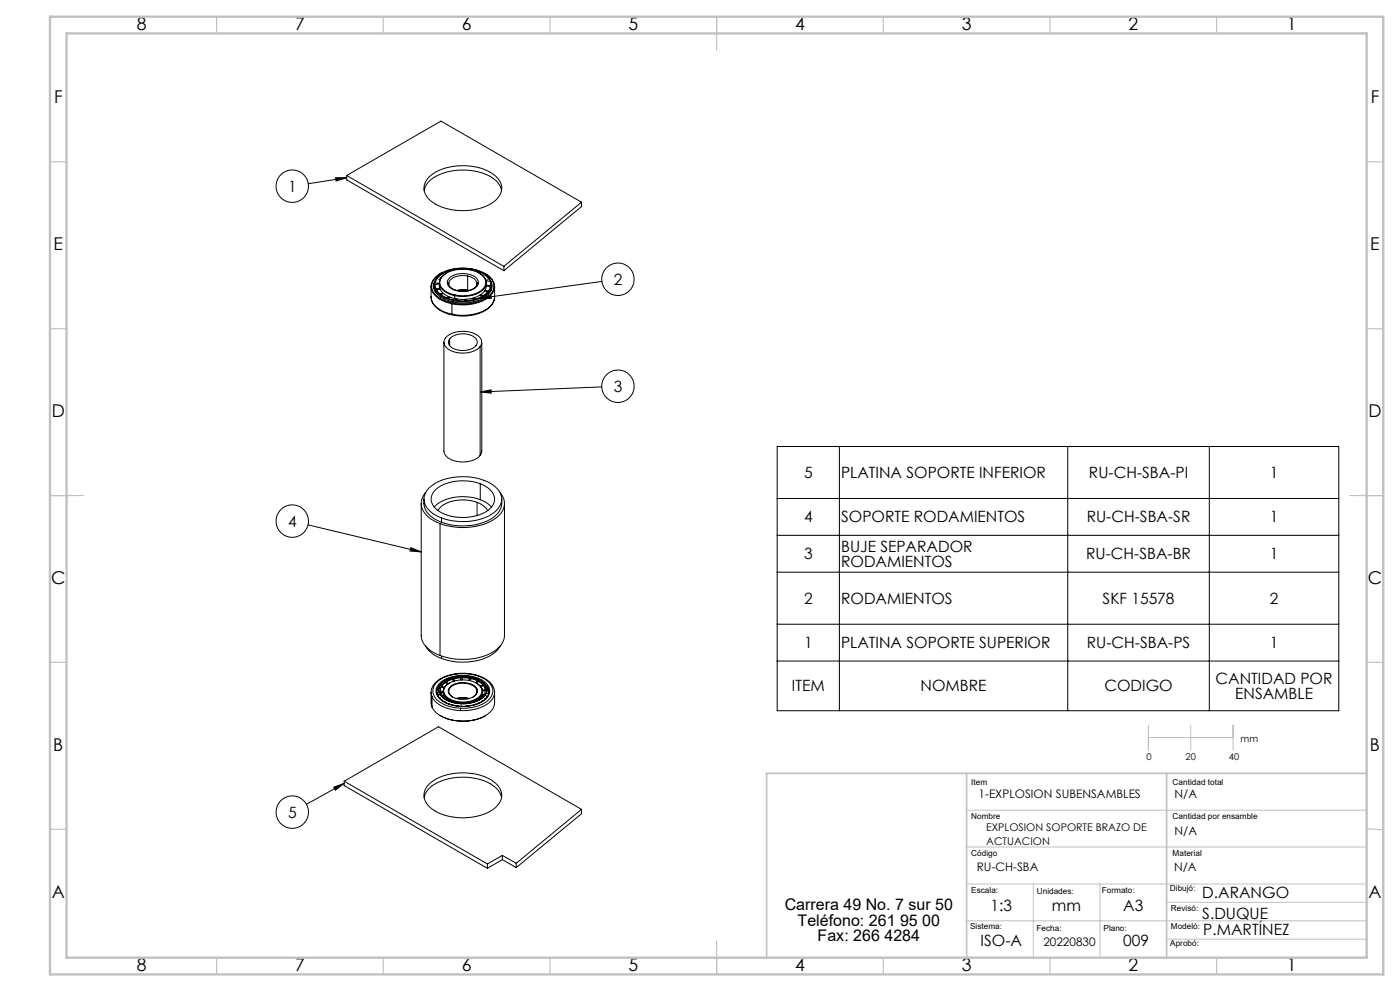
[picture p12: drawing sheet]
<svg xmlns="http://www.w3.org/2000/svg" width="420mm" height="297mm" viewBox="0 0 420 297" stroke-linecap="round" stroke-linejoin="round" font-family="sans-serif">
<g fill="none" stroke="#000" stroke-width=".3">
<path d="M100.7 53.3h3.3l-3.2 1zM104 52.6l28.3-16.3 42.1 24.3M104 52.6l47.2 27.2M104 52.6v1.3l47.2 27.2M104 53.3l-11.5 1.8M127.2 57a7.6 7.6 0 0 1 5.7-5.1 18.1 18.1 0 0 1 15 1.5l1.8 1.8 .8 1.8M128.8 53a16.9 16.9 0 0 1 15.5-2.6 8 8 0 0 1 6.2 5.5 6.4 6.4 0 0 1-4.7 5.9 17.6 17.6 0 0 1-16.7-1.7 4.5 4.5 0 0 1-.3-7.1zM151.2 79.8v1.3M174.4 60.6l-23.2 19.2M174.4 60.6v1.3l-23.2 19.2M129.3 89a5.5 5.5 0 0 0 4.2 4.7 14 14 0 0 0 13.3-1.5l.9-1.1 .7-1.9M129.3 85.7a5.7 5.7 0 0 0 4.3 4.8l2 .5"/>
<path d="M129.3 85.9v3.1a6.1 6.1 0 0 0 5.3 4.9l1 .3M129.5 85.5l-.2 .2M129.5 85.5a5.3 5.3 0 0 0 4.1 4.7 13.4 13.4 0 0 0 13.5-1.9l.8-1.2 .3-1.2M129.5 85.5a5.6 5.6 0 0 1 4.4-4.4 14.1 14.1 0 0 1 12.9 1.8l.8 1 .5 1 .1 1M130.1 86.1l.4 1.1M130.2 85.8l.2 .6M130.4 84.5a3.7 3.7 0 0 0 2.1 4.7 13.1 13.1 0 0 0 13.9-.9l.5-.5a3.2 3.2 0 0 0 .5-3.3M130.4 86.3l.3 1.1M130.7 87.3v.3M130.9 84.8l.9 .1M131.1 88.1l.2 .1M131.8 84.8a3.5 3.5 0 0 0 2.3 3.8l2.3 .9"/>
<path d="M131.8 85.1l-1.1 .2M131.9 86.3l-1.1 .2M131.9 82.1l-1.9 1.8-.7 1.8M132 86.6l-1 .4M132.1 83.2l.2 .2M132.1 83.6l-.5 .1M132.2 88.9v.1M132.3 81.8l-.3 .3M132.8 82.8a9.7 9.7 0 0 1 12.3 .2 2.84 2.84 0 0 1-1.2 4.4 10 10 0 0 1-11.3-1.1 2.47 2.47 0 0 1 .2-3.5zM132.8 87.7l-.8 .4M133.1 88l-.7 .4M133.1 89.6h.1"/>
<path d="M133.9 81.8a3.1 3.1 0 0 0-2.1 3.1 3.1 3.1 0 0 0 2.3 2.9l2.3 .8M134.2 84.6a2.92 2.92 0 0 0 2.7 2.5 5.9 5.9 0 0 0 6.5-1.8l.1-.5M134.2 84.6a4.3 4.3 0 0 1 4.8-2.6l.9 .1a3.6 3.6 0 0 1 3.6 2.7M134.2 84.6l.4 .3M134.5 88.9l-.4 .4M134.5 90.1l.1 .1M134.6 88.9v.4M134.6 84.9a3.5 3.5 0 0 0 3.9 2.4 4.1 4.1 0 0 0 4.6-2.2M134.6 84.9v.1M134.9 89l-.4 .5M135.6 91v3.2M135.9 90.5h.1"/>
<path d="M135.9 90.1v.4M136 89.8l-.1 .3M136.4 88.6v.9M136.5 88.4l-.1 .2M136.8 89.6l-.1 .4M136.8 89.6v.4M137.3 89.6l-.2 .5M139.3 89.7l.2 .4M139.5 90.1h.1M139.9 89.8l-.1 .3M139.9 89.7v.4M140.3 82.7a5 5 0 0 0-5.6 1.8l-.1 .4"/>
<path d="M140.3 87l-1.4-.1-1.7 .2 1.8-.2 1.4 .1M140.3 82.7a2.86 2.86 0 0 1 2.8 2.3M140.3 87l.3 .1M140.3 82.7v4.3M140.3 87l.2 .1M141.7 80.8a6.7 6.7 0 0 1 5.4 3.9 3.9 3.9 0 0 1-2.7 4.2 13 13 0 0 1-8.4 .9M141.7 80.8a11.5 11.5 0 0 0-10.3 2.3 3.4 3.4 0 0 0 1.3 5.5l3.3 1.2M141.7 80.8v.2M141.8 80.7a6.4 6.4 0 0 1 5.7 4.4 4.8 4.8 0 0 1-3.9 4.5 13.7 13.7 0 0 1-7.7 .5M141.8 80.7a12.3 12.3 0 0 0-10.4 2.2 3.5 3.5 0 0 0 1.1 5.9l3.4 1.3M141.8 80.7l-.1 .1M141.9 89.4l.3 .3"/>
<path d="M142 90.4v.1M142.3 89.2l-.1 .5M142.3 89.2l.3 .4M143.5 90h.1M143.5 84.8l-.4 .2M143.7 81.8a3 3 0 0 1 2.2 2.8 3 3 0 0 1-1.9 2.9 10.9 10.9 0 0 1-7.6 1.1M144 88.5l.5 .4M144 89.4l3.2-1 .2 1.1zM144.1 88.4l-.1 .1M144.3 88.2l.6 .4M144.7 89.5l-.1 .1M145 82.8h.1"/>
<path d="M145.4 87.2l.8 .4M145.6 86.9l.9 .3M145.7 88.8h.2M145.8 84.2l.8 .1M145.9 85.8l1.1 .2M145.9 84.8a3.7 3.7 0 0 1-2.5 4 11.5 11.5 0 0 1-7 .7M145.9 85.4l1.1 .1M146.1 82.3l1.4 1.3a3.6 3.6 0 0 1 .9 2.5M146.2 83.8l-.4 .2M146.5 88v.2M147.4 86.9l-.3 .2M147.5 86.7l-.1-.4-.2 .5"/>
<path d="M148.2 85.9l.2 .2M148.4 86.1a6.5 6.5 0 0 1-5.6 4.8l-3.1 .5-4.1-.4M148.4 89.2a6.5 6.5 0 0 1-5.6 4.8l-4.1 .5-3.1-.3M148.4 85.9v3.3M180.6 84.3l-36.6 5.1M133.2 102.5v32.7a3.6 3.6 0 0 0 3 2.9 7.9 7.9 0 0 0 7.8-1.6M134.1 100.8a8.2 8.2 0 0 1 9.8 .2 2.45 2.45 0 0 1-1.4 4.1 8.3 8.3 0 0 1-8.7-1 2.09 2.09 0 0 1 .3-3.3zM134.9 101.6v2M135.2 101.2a6.2 6.2 0 0 1 7.6 .4 1.95 1.95 0 0 1-1.3 2.9 5.8 5.8 0 0 1-6.8-1.3 1.73 1.73 0 0 1 .5-2zM144 103.9v32.6M144 117.5l3.3-.7 .1 1zM144.5 102.5v32.7l-.5 1.3"/>
<path d="M180.5 116l-36.5 1.5M233.2 133.8h168.4v79.2h-168.4zM251.8 133.8v79.2M320.3 133.8v79.2M362.8 133.8v79.2M92.4 157.3l34 8.1M126.4 150.9v39.5a6.6 6.6 0 0 0 4.6 5.6l1 .5M127.2 149.6a6.2 6.2 0 0 0 4.3 6.5l1 .4M127.7 147.6a4.8 4.8 0 0 0 .8 7.4l1.6 1 1.9 .9M128.8 146.2a16.9 16.9 0 0 1 15.4-2.6 8 8 0 0 1 6.3 5.4 6.3 6.3 0 0 1-4.7 6 17.8 17.8 0 0 1-16.7-1.7 4.5 4.5 0 0 1-.3-7.1zM130.4 147.1a13.1 13.1 0 0 1 11.8-2.7 7.1 7.1 0 0 1 6.1 4.7 4.8 4.8 0 0 1-3.7 4.8 14.5 14.5 0 0 1-13.3-1 3.7 3.7 0 0 1-.9-5.8zM132 156.9v39.6"/>
<path d="M132.5 155.2v1.3M143.1 150.6l2.1 1.1 1.1 1.3M143.1 150.6a11.5 11.5 0 0 0-11.1 1.5l-.6 .9M143.1 150.6v3.9M144.1 149.8l2.3 1.2 1 1M144.1 149.8a14.4 14.4 0 0 0-13.2 1.5l-.7 .7M144.1 145v4.8M150 147.6a4.9 4.9 0 0 1-1.4 7.8 19.2 19.2 0 0 1-16.6 1.5M150.5 149.6a6 6 0 0 1-3.8 6.3 18.8 18.8 0 0 1-14.2 .6M151.3 150.9v39.5a7.3 7.3 0 0 1-5.4 6 20.7 20.7 0 0 1-13.9 .1M233.2 149.4h168.4M123.3 164.1l3.1 1.3-3.4-.3z"/>
<path d="M233.2 160.4h168.4M233.2 171.5h168.4M127.7 193.6l.8 1.2 1.3 1.2 2.7 1.3M132.5 196.6v.7M150 193.6a10.7 10.7 0 0 1-8.5 4.7 18.3 18.3 0 0 1-9-1M233.2 187.1h168.4M233.2 198.1h168.4M129.6 211.9a8.7 8.7 0 0 0 7.5 4.1l1 .1M129.6 208.8a8.9 8.9 0 0 0 7.5 4.1l1 .1M129.6 208.8l-.3-1.3v3.2l.3 1.2M129.6 208.8v3.1M131.2 207.7a4.8 4.8 0 0 0 4 3.5l3.1 .5"/>
<path d="M131.2 207.9l.5 .5M131.2 206.4v1.5M131.2 206.3l-.1 .5M131.3 206.2l.2 .6M131.4 207.4l-.2 .5M131.7 206l-.1 .5M131.8 205.9l-.5 .3M131.8 207.7a7 7 0 0 0 6.5 3.2M131.8 207.7l-.2 .6M131.9 207.7a7.2 7.2 0 0 0 6.4 3.2M131.9 207.7h.4M131.9 209.1v.2"/>
<path d="M132 209l.1 .4 .8 .4M132.1 207.1l.9 .1 .1 1.1M132.2 214.5a12.5 12.5 0 0 0 5.9 1.6M132.2 207.4l.8 .3M132.2 205v.1M132.3 204.9l-1 1.2M132.3 205.9l.8 .4M132.5 205.6l.9 .3M132.6 204.6l-.4 .5M133.1 208.8l.4 .1M133.1 208.3l1.2 1.4M133.1 208.3l-.3 .3"/>
<path d="M133.1 208v.3M133.2 208.4l-.1 .4M133.2 208.6v.2M133.3 207.9l-.2 .1M133.5 210.3l.3 .3M133.6 204.6l.6 .5M134 204.4l.6 .5M134 209.5h.1M134.2 210.8l.6 .1M134.6 207.7l.1 .1M134.7 207.8l1.1 1.1M134.8 204.7a2.69 2.69 0 0 0-1.7 3.3"/>
<path d="M135.7 203.7l.3 .5M135.8 211.2l.3 .2M136.1 204.1h.1M136.2 203.5l.2 .6M137.4 211.5l-.5 .1M138.1 216.1h.1M138.2 203.3l.1 .4M138.2 212.3l-.1 .7M138.3 211.7h.1M138.3 210.9h.1M138.4 211.6l.4 .1M138.7 203.3v.5v-.3"/>
<path d="M139.2 209.2l-2 .2M139.2 209.2l1.2 .2M139.2 209.1l-2.4 .2M139.2 209.1v.1M139.2 209.1l1.7 .2M139.4 202.6a7.4 7.4 0 0 1 6.5 3.2 3.3 3.3 0 0 1-2.2 4.1l-2.5 .8-2.9 .2M139.4 202.6a8.2 8.2 0 0 0-7.5 2.9 2.47 2.47 0 0 0-.1 2.2M139.4 202.6h.1M139.4 202.6a7.8 7.8 0 0 0-7.6 3.2l-.1 1 .2 .9M139.4 202.6a7.1 7.1 0 0 1 6.4 3.1M139.5 202.5a9.1 9.1 0 0 0-8.4 3.3 3.2 3.2 0 0 0 1.7 4.3 10.9 10.9 0 0 0 5.5 1.6M139.5 202.5a8.3 8.3 0 0 1 7.1 3.3 3.5 3.5 0 0 1-2.1 4.6l-2.4 .9-3.8 .4"/>
<path d="M139.5 202.5v.1M139.5 201.9a11.5 11.5 0 0 0-8.7 2.8 3.6 3.6 0 0 0 1.2 5.8 11.9 11.9 0 0 0 6.2 1.8M139.5 201.9a9.7 9.7 0 0 1 7.9 3.6 3.5 3.5 0 0 1-1.4 4.8 12.1 12.1 0 0 1-7.8 2M139.6 201.8a11.4 11.4 0 0 0-9.4 3.3l-.7 1.2-.2 1.3M139.6 201.8a10.1 10.1 0 0 1 8.3 3.9l.5 1.7v3.2a5.7 5.7 0 0 1-4.3 4.6l-2.8 .7-3.2 .2M139.6 201.8l-.1 .1M140.1 211.5l-.4 .2M140.8 203.4l-.2 .5M140.8 203.5v.5M141.1 211.4h.5M141.3 203.5l-.3 .5M142.7 211l-.3 .2"/>
<path d="M142.9 204.7l.1 .1M142.9 206.6a1.84 1.84 0 0 1-1 2.3M142.9 206.6a5.3 5.3 0 0 0-6.4-1.4l-.6 .2a1.95 1.95 0 0 0-1.2 2.4M142.9 206.6v1.2M143 204.8l1 .7 .6 .9M143.1 206.5a2.34 2.34 0 0 1-2.2 2.8 5.6 5.6 0 0 1-6.3-1.6M143.1 206.5a5.3 5.3 0 0 0-6.3-1.6 2.4 2.4 0 0 0-2.2 2.8M143.1 206.5l-.2 .1M143.1 204.1l-.5 .5M143.5 204.3l-.5 .5M144 209.2l.1 .1zM144.2 210.5l-.7 .1"/>
<path d="M144.2 215.2l-2.9 .8-3.2 .1M144.4 206.3a2.71 2.71 0 0 1-2 3.4 8 8 0 0 1-8.9-1.4l-.2-.4M144.4 206.3a6.3 6.3 0 0 0-6.1-2.5 5.7 5.7 0 0 0-5.1 2.6l.1 1.5M144.4 206.3l.2 .1M144.6 206.4a2.78 2.78 0 0 1-2.1 3.5 8.4 8.4 0 0 1-9.1-1.4l-.3-.5M144.6 208.2l.1 .3M144.7 204.3h.1M144.7 208l.5 .2M144.7 209.9l-.2 .4M144.7 210v.1M144.7 207.2l-.3 1.4-1 1.1M144.9 205.2l-.9 .4"/>
<path d="M145 208.4l-.5 .2M145.1 204.6l1 1M145.1 205.5l-.8 .4M145.4 205.9a3.2 3.2 0 0 1-2.1 3.9 10.2 10.2 0 0 1-10.3-1.1l-.7-1M145.4 205.9a7.2 7.2 0 0 0-6.8-3 6.6 6.6 0 0 0-6.4 3.3l.1 1.5M145.4 205.9l.1 .2M145.5 206.1a7.4 7.4 0 0 0-7.4-2.9 6.5 6.5 0 0 0-5.9 3M145.5 206.1v.1M145.6 206.7l-.9 .1M145.6 206.9l-.9 .4M145.7 214.5l-1.3 .7M145.8 205.5a.53 .53 0 0 1 .3 .9"/>
<path d="M145.8 205.7a3.3 3.3 0 0 1-2.1 4.1l-2.5 .8-2.9 .3M145.8 205.7l-.4 .2M145.9 208.5l.1 .5-.7 .4M146 206l.3 1M146.1 208.7v.2M146.3 207l.3 .4M146.3 205.9l.3 1.4M146.3 205.9l.1 .4M146.4 206.3a3.1 3.1 0 0 1-1.9 4 11.4 11.4 0 0 1-6.2 1.4M146.4 206.3l.2 .6M146.6 207.4l-.4 .5M146.6 207.3v.1"/>
<path d="M146.6 207.4v.1M148.4 207.5a6.1 6.1 0 0 1-5.1 4.9l-3 .5-2.2 .1M100.1 235.9l3.2-1.1-2.7 2zM103.3 234.1l42.9 24.8M103.3 234.1l28.3-16.3 42.8 24.8M103.3 234.1v1.3l42.9 24.8M103.3 234.8l-11.4 6.2M127.2 239a7.6 7.6 0 0 1 5.7-5.1 17.5 17.5 0 0 1 15.7 2l1.5 1.9 .4 1.2M128.8 234.9a16.9 16.9 0 0 1 15.5-2.5 8 8 0 0 1 6.2 5.4 6.4 6.4 0 0 1-4.7 6 17.6 17.6 0 0 1-16.7-1.7 4.5 4.5 0 0 1-.3-7.2zM146.2 258.9v1.3M150.7 256.4l4.2 2.3M150.7 256.4l-4.5 2.5"/>
<path d="M150.7 256.4v1.2M150.7 257.6l-4.5 2.6M150.7 257.6l4.2 2.4M154.9 258.7v1.3M174.4 242.6v1.3l-19.5 16.1M174.4 242.6l-19.5 16.1"/>
<circle cx="87.7" cy="55.8" r="4.9"/>
<circle cx="185.4" cy="83.7" r="4.9"/>
<circle cx="185.4" cy="115.8" r="4.9"/>
<circle cx="87.7" cy="156.2" r="4.9"/>
<circle cx="87.7" cy="243.4" r="4.9"/>
</g>
<path d="M344.5 217.3v7.5M357.2 217.3v7.5M369.9 217.3v7.5M344.5 221h25.4M290 242.8h120M290 253.9h120M290 264.9h120M290 276h120M310 264.9v22.1M330 264.9v22.1M350 270.4h60M350 281.5h60" fill="none" stroke="#c0c0c0" stroke-width=".3"/>
<g fill="none" stroke="#c0c0c0" stroke-width=".35">
<path d="M65 5v5M115 5v5M165 5v5M215 5v10M265 5v5M315 5v5M365 5v5M15 48.5h5M410 48.5h5M15 98.5h5M410 98.5h5M15 148.5h10"/>
<path d="M405 148.5h10M15 198.5h5M410 198.5h5M15 248.5h5M410 248.4l5 .3M65 287v5M115 287v5M165 287v5M215 282v10M265 287v5M315 287v5M365 287v5"/>
</g>
<path d="M290 231.8v55.2M350 231.8v55.2M410 231.8h-180v55.2" fill="none" stroke="#c0c0c0" stroke-width=".5"/>
<path d="M15 5h400v287h-400zM20 10h390v277h-390z" fill="none" stroke="#c0c0c0" stroke-width=".7"/>
<path d="M100.1 235.9l3.2-1.1-2.7 2zM123.3 164.1l3.1 1.3-3.4-.3zM100.7 53.3h3.3l-3.2 1zM144 117.5l3.3-.7 .1 1zM144 89.4l3.2-1 .2 1.1z" fill="#000"/>
<g font-size="5.3">
<text x="41" y="9">8</text>
<text x="88.5" y="9">7</text>
<text x="138.5" y="9">6</text>
<text x="188.5" y="9">5</text>
<text x="238.5" y="9">4</text>
<text x="288.5" y="9">3</text>
<text x="338.5" y="9">2</text>
<text x="386" y="9">1</text>
<text x="16.2" y="30.8">F</text>
<text x="411.2" y="30.8">F</text>
<text x="16.1" y="75">E</text>
<text x="411.1" y="75">E</text>
<text x="15.5" y="125">D</text>
<text x="410.5" y="125">D</text>
<text x="15.4" y="175">C</text>
<text x="410.4" y="175">C</text>
<text x="16" y="225">B</text>
<text x="411" y="225">B</text>
<text x="15.5" y="269.3">A</text>
<text x="410.5" y="269.3">A</text>
<text x="41" y="291">8</text>
<text x="88.5" y="291">7</text>
<text x="138.5" y="291">6</text>
<text x="188.5" y="291">5</text>
<text x="238.5" y="291">4</text>
<text x="288.5" y="291">3</text>
<text x="338.5" y="291">2</text>
<text x="386" y="291">1</text>
</g>
<g font-size="4.8">
<text x="235.4" y="272.9">Carrera 49 No. 7 sur 50</text>
<text x="239.3" y="277.4">Teléfono: 261 95 00</text>
<text x="245.3" y="281.9">Fax: 266 4284</text>
</g>
<g font-size="4.7">
<text x="86.4" y="57.5">1</text>
<text x="184.1" y="85.4">2</text>
<text x="184.1" y="117.4">3</text>
<text x="241.2" y="143.3">5</text>
<text x="252.3" y="143.3">PLATINA SOPORTE INFERIOR</text>
<text x="326.7" y="143.3">RU-CH-SBA-PI</text>
<text x="380.9" y="143.3">1</text>
<text x="86.4" y="157.9">4</text>
<text x="241.2" y="156.6">4</text>
<text x="252.3" y="156.6">SOPORTE RODAMIENTOS</text>
<text x="326" y="156.6">RU-CH-SBA-SR</text>
<text x="380.9" y="156.6">1</text>
<text x="241.2" y="167.6">3</text>
<text x="252.3" y="165.4">BUJE SEPARADOR</text>
<text x="325.8" y="167.6">RU-CH-SBA-BR</text>
<text x="380.9" y="167.6">1</text>
<text x="252.3" y="169.9">RODAMIENTOS</text>
<text x="241.2" y="180.9">2</text>
<text x="252.3" y="180.9">RODAMIENTOS</text>
<text x="330.8" y="180.9">SKF 15578</text>
<text x="380.9" y="180.9">2</text>
<text x="241.2" y="194.3">1</text>
<text x="252.3" y="194.3">PLATINA SOPORTE SUPERIOR</text>
<text x="326" y="194.3">RU-CH-SBA-PS</text>
<text x="380.9" y="194.3">1</text>
<text x="237.6" y="207.2">ITEM</text>
<text x="276.2" y="207.2">NOMBRE</text>
<text x="331.3" y="207.2">CODIGO</text>
<text x="364.7" y="205">CANTIDAD POR</text>
<text x="370.6" y="209.5">ENSAMBLE</text>
<text x="86.4" y="245.1">5</text>
<text x="360.7" y="269.2">D.ARANGO</text>
<text x="297.2" y="272.9">1:3</text>
<text x="315.6" y="272.9">mm</text>
<text x="337" y="272.9">A3</text>
<text x="360.7" y="275.4">S.DUQUE</text>
<text x="361" y="280.2">P.MARTÍNEZ</text>
<text x="294.2" y="283.5">ISO-A</text>
<text x="337" y="283.5">009</text>
</g>
<g font-size="3.5">
<text x="293.6" y="239.2">1-EXPLOSION SUBENSAMBLES</text>
<text x="352.4" y="239.2">N/A</text>
<text x="352.4" y="250.2">N/A</text>
<text x="293.1" y="261.2">RU-CH-SBA</text>
<text x="352.2" y="261.1">N/A</text>
<text x="313" y="283.5">20220830</text>
</g>
<g font-size="3.2">
<text x="295.9" y="249">EXPLOSION SOPORTE BRAZO DE</text>
<text x="295.9" y="253.2">ACTUACION</text>
</g>
<g font-size="2.8">
<text x="343.9" y="227.8">0</text>
<text x="355.7" y="227.8">20</text>
<text x="368.7" y="227.8">40</text>
<text x="372.2" y="222.3">mm</text>
</g>
<g font-size="2.5">
<text x="291.4" y="235.1">Item</text>
<text x="351.8" y="235.1">Cantidad total</text>
<text x="291.4" y="245.5">Nombre</text>
<text x="351.8" y="245.5">Cantidad por ensamble</text>
<text x="291.4" y="256.5">Código</text>
<text x="351.8" y="256.5">Material</text>
<text x="291.4" y="267.7">Escala:</text>
<text x="311" y="267.8">Unidades:</text>
<text x="330.6" y="267.7">Formato:</text>
<text x="351" y="267">Dibujó:</text>
<text x="351.3" y="272.9">Revisó:</text>
<text x="291" y="278.4">Sistema:</text>
<text x="311" y="279">Fecha:</text>
<text x="331.1" y="279">Plano:</text>
<text x="351.3" y="278.4">Modeló:</text>
<text x="351.1" y="283.5">Aprobó:</text>
</g>
</svg>
